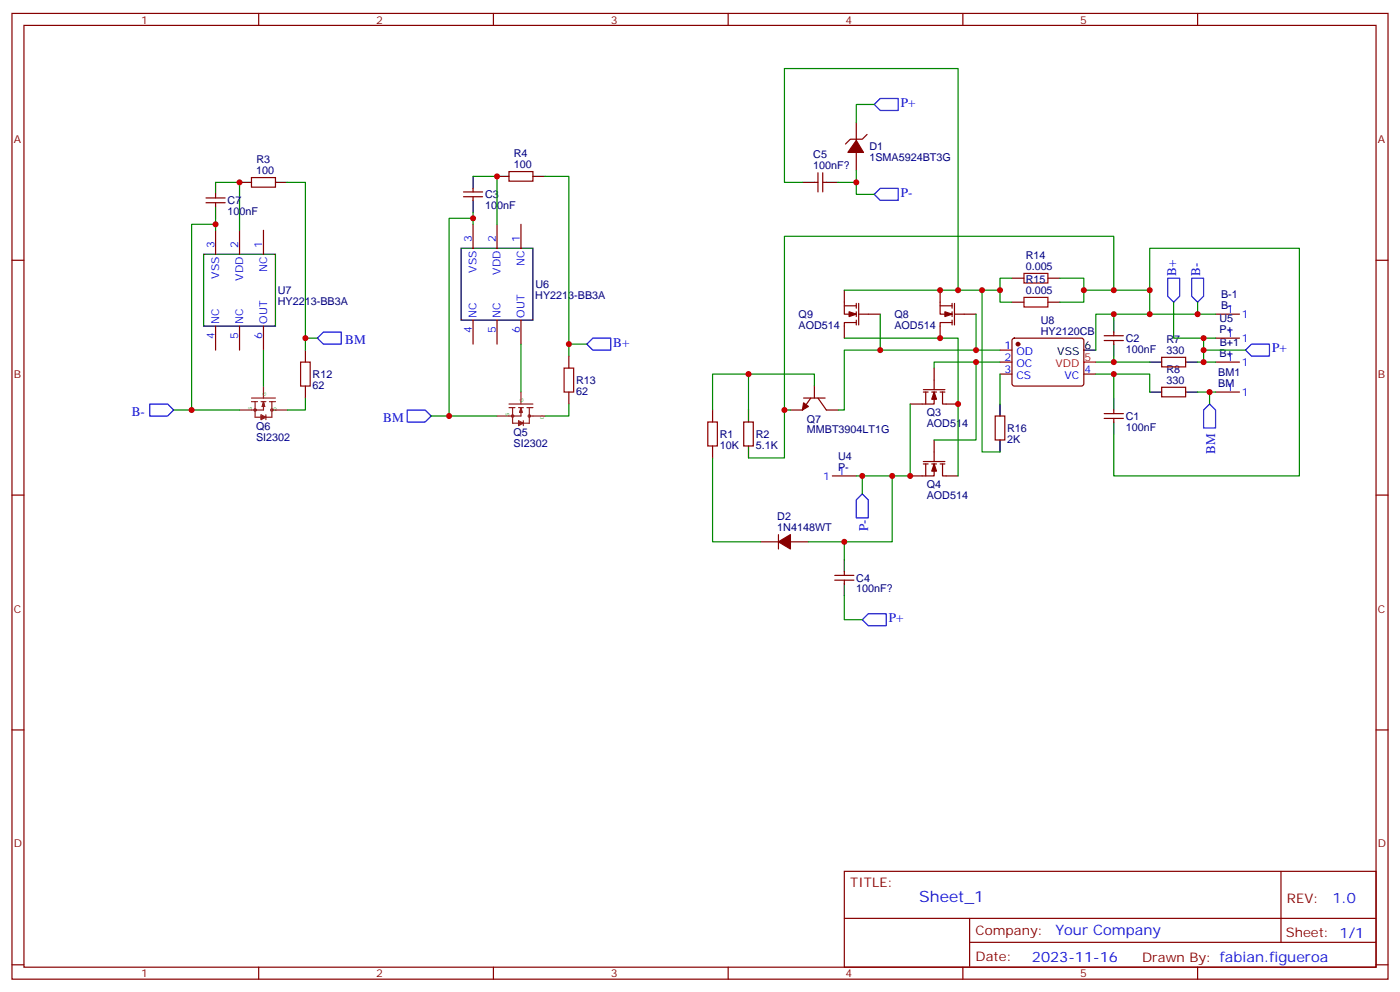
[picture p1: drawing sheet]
<svg xmlns="http://www.w3.org/2000/svg" width="412mm" height="292mm" viewBox="0 0 412 292" stroke-linecap="round" stroke-linejoin="round" font-family="sans-serif">
<g fill="none" stroke="#870000" stroke-width=".35">
<path d="M3.5 4h405.4v284.3h-405.4zM7.1 7.5h398.2v277.3h-398.2zM76.2 4v3.5M145.3 4v3.5M214.5 4v3.5M283.6 4v3.5M352.8 4v3.5M252.2 36.1v5.2M255.4 39.6l-1.4 1.4h-3.5l-1.4 1.4M60.7 59.7h5.6M60.7 58.3h5.6M63.5 57.2v1.1"/>
<path d="M63.5 59.7v1M74.1 52.3h7v2.8h-7zM136.5 57.9h5.7M136.5 56.5h5.7M139.3 55.5v1M139.3 57.9v1.1M149.9 50.5h7.1v2.8h-7.1zM239.9 53.7h1M240.9 50.9v5.6M242.4 50.9v5.6M242.4 53.7h1M252.2 44.9v5.3"/>
<path d="M3.5 76.6h3.6M63.5 67.8v7.1M70.6 67.8v7.1M77.6 67.8v7.1M139.3 66v7.1M146.4 66v7.1M153.5 66v7.1M405.3 76.6h3.6M63.5 96v7.1M70.6 96v7.1M77.6 96v7.1M139.3 94.3v7"/>
<path d="M146.4 94.3v7M153.5 94.3v7M248.7 85.4v7.1h3.5M248.7 90h3.5M252.2 95h-3.5v4.6M252.2 89.3v1.4M252.2 91.8v1.4M252.2 94.3v1.4M252.9 92.5h6.4M252.9 89.3v6.4M276.9 85.4v7.1h3.6M276.9 90h3.6"/>
<path d="M280.5 95h-3.6v4.6M280.5 89.3v1.4M280.5 91.8v1.4M280.5 94.3v1.4M281.2 92.5h6.3M281.2 89.3v6.4M298.1 81.9h3.5M298.1 89h3.5M298.3 99.8l.5-.2h20l.5 .7-.1 12.9-.6 .5-20.1-.1-.4-.6v-12.7zM308.7 81.9h3.5M308.7 89h3.5M325.3 98.8h5.6"/>
<path d="M328.1 97.8v1M358.1 92.5h7M358.1 99.6h7M90 103.1v3.5M90 113.7v3.5M167.6 104.8v3.6M167.6 115.4v3.6M236.7 117.2h6.4M238.8 117.2l-2.4 3.5h-3.6M239.9 113.7v3.5M240.9 117.2l2.5 3.5h3.5M272 114.7h6.3"/>
<path d="M272 115.4h1.4M272.7 115.4v3.6M274.5 115.4h1.4M275.2 115.4v3.6h-7.1M275.2 108.4v6.3M276.9 115.4h1.4M277.6 115.4v3.6h4.6M294.6 103.1h3.5M294.6 106.6h3.5M294.6 110.1h3.5M319.3 110.1h3.5M325.3 100.3h5.6"/>
<path d="M328.1 100.3v1M342.2 114h7v2.8h-7zM342.2 105.2h7v2.8h-7zM358.1 106.6h7M358.1 115.4h7M209.9 120.7v3.5M209.9 131.3v3.5M219.1 124.2h2.8v7.1h-2.8zM272 135.9h6.3M272 136.6h1.4M272.7 136.6v3.5M274.5 136.6h1.4"/>
<path d="M275.2 136.6v3.5h-7.1M275.2 129.5v6.4M276.9 136.6h1.4M277.6 136.6v3.5h4.6M293.2 122.5h2.8v7h-2.8zM325.3 123.2h5.6M325.3 121.8h5.6M328.1 120.7v1.1M328.1 123.2v1M3.5 145.8h3.6M224 159.5h5.3M229.3 157.4v4.2"/>
<path d="M232.8 159.5h5.3M245.2 140.1h7M405.3 145.8h3.6M245.9 170.8h5.6M245.9 169.4h5.6M248.7 168.3v1.1M248.7 170.8v1.1M3.5 214.9h3.6M405.3 214.9h3.6M248.7 256.5h156.6v28.3h-156.6zM377.3 256.6v20.8M248.7 270.4h156.5"/>
<path d="M285.6 277.4h119.6M285.6 270.4v14.1M3.5 284.1h3.6M76.2 284.8v3.5M145.3 284.8v3.5M214.5 284.8v3.5M283.6 284.8v3.5M352.8 284.8v3.5M405.3 284.1h3.6"/>
</g>
<g fill="#870000" stroke="#870000" stroke-width=".35">
<path d="M275.2 115.4l.7 2.1h-1.4z"/>
<path d="M275.2 136.6l.7 2.1h-1.4z"/>
<path d="M236.7 118.6l1.4 1.1-1.7 1z"/>
<path d="M252.2 41.3l2.2 3.6h-4.6z"/>
<path d="M278.3 91.8l2.2 .7-2.2 .7z"/>
<path d="M250.1 91.8l2.1 .7-2.1 .7z"/>
<path d="M229.3 159.5l3.5-2.1v4.2z"/>
<circle cx="299.9" cy="101.3" r=".53"/>
</g>
<path d="M319.3 106.6h3.5" fill="none" stroke="#f00" stroke-width=".35"/>
<g fill="none" stroke="#000" stroke-width=".35">
<path d="M63.5 53.7v3.5M70.6 53.7h3.5M81.1 53.7h3.6M139.3 51.9v3.6M139.3 59v3.5M146.4 51.9h3.5M157 51.9h3.5M236.4 53.7h3.5M243.4 53.7h3.5M60 74.9h21.1v21.1h-21.1zM63.5 60.7v3.6M135.8 73.1h21.2v21.2h-21.2z"/>
<path d="M328.1 94.3v3.5M294.6 119v3.5M319.3 103.1h3.5M328.1 101.3v3.5M328.1 117.2v3.5M338.7 115.4h3.5M338.7 106.6h3.5M349.2 115.4h3.6M349.2 106.6h3.6M220.5 120.7v3.5M220.5 131.3v3.5M294.6 129.5v3.6"/>
<path d="M328.1 124.2v3.6M248.7 164.8v3.5M248.7 171.9v3.5"/>
</g>
<g fill="none" stroke="#8c2424" stroke-width=".35">
<path d="M74.1 118.3h1.7M74.1 117.2h7M75.1 118.3v4.5h2.2M76.9 118.3h1.4M77.3 119.7h.7M77.3 119.7l.3-1.1 .4 1.1M77.6 118.3v2.4h-7M77.6 113.7v3.5M77.6 118.3l-.3 1.4M77.6 118.3l.4 1.4M77.6 119l-.3 .7M79.4 118.3h1.7"/>
<path d="M80.1 118.3v4.5h-2.5M149.9 119h7.1M153.5 115.4v3.6M76.9 122.1l1.4 .7-1.4 .7zM76.9 122.5l.7 .3M77.3 122.5l.3 .3M77.6 122.8l-.7 .4M77.6 122.8l-.3 .4M78.3 122.1v1.4M80.1 120.7h4.6M149.9 120h1.8M151 120v4.6h2.1"/>
<path d="M152.8 120h1.4M152.8 123.9l1.4 .7-1.4 .7zM152.8 124.2l.7 .4M153.1 121.4h.7M153.1 121.4l.4-1 .3 1M153.1 124.2l.4 .4M153.5 120v2.5h-7.1M153.5 120l-.4 1.4M153.5 120l.3 1.4M153.5 120.7l-.4 .7M153.5 124.6l-.7 .4M153.5 124.6l-.4 .4"/>
<path d="M154.2 123.9v1.4M155.2 120h1.8M155.9 120v4.6h-2.4M155.9 122.5h4.6"/>
<circle cx="75.1" cy="120.7" r=".35"/>
<circle cx="80.1" cy="120.7" r=".35"/>
<circle cx="151" cy="122.5" r=".35"/>
<circle cx="155.9" cy="122.5" r=".35"/>
</g>
<path d="M301.6 80.5h7.1v2.8h-7.1zM301.6 87.6h7.1v2.8h-7.1zM88.5 106.6h2.9v7.1h-2.9zM166.2 108.4h2.8v7h-2.8zM208.5 124.2h2.8v7.1h-2.8z" fill="none" stroke="#a10000" stroke-width=".35"/>
<g fill="none" stroke="#008700" stroke-width=".35">
<path d="M257.5 30.8h-5.3v5.3M63.5 53.7h7.1v14.1M84.7 53.7h5.3v45.9M139.3 51.9h7.1v14.1M160.5 51.9h7.1v49.4M236.4 53.7h-5.3v-33.5h51.1v65.2M246.9 53.7h5.3M252.2 50.2v7h5.3M63.5 66h-7.1v54.7M63.5 64.3v3.5M139.3 66v-1.7h-7v58.2M139.3 62.5v1.8"/>
<path d="M93.5 99.6h-3.5v3.5M248.7 99.6h33.5v40.5M248.7 85.4h45.9v3.6h3.5M259.3 92.5v10.6h35.3M287.5 92.5v10.6M289.3 85.4v47.7h5.3M298.1 81.9h-3.5v3.5M312.2 81.9h7.1v3.5M328.1 85.4v-15.8h-97v51.1M328.1 92.5v1.8M338.7 92.5v-19.4h44.1v67h-54.7v-12.3M338.7 85.4h-19.4v3.6h-7.1"/>
<path d="M345.7 89v10.6h8.8M352.8 89v3.5M358.1 92.5h-35.3v10.6M358.1 99.6h-3.6v7M77.6 103.1v10.6M90 117.2v3.5h-5.3M153.5 101.3v14.1M167.6 119v3.5h-7.1M172.9 101.3h-5.3v3.5M220.5 110.1v10.6M239.9 113.7v-3.6h-30v10.6M259.3 103.1h-10.6v17.6h-1.8"/>
<path d="M268.1 119v21.1h-15.9M287.5 106.6v22.9h-12.3M294.6 106.6h-19.4v1.8M294.6 110.1v8.9M322.8 110.1h15.9v5.3M322.8 106.6h15.9M328.1 104.8v1.8M328.1 110.1v7.1M352.8 106.6h5.3M352.8 115.4h5.3M354.5 103.1h12.4M356.3 115.4v3.6"/>
<path d="M51.2 120.7h19.4M127 122.5h19.4M209.9 134.8v24.7h14.1M232.8 120.7h-1.7v14.1h-10.6M248.7 159.5v5.3M254 140.1v5.3M262.8 140.1v19.4h-24.7M248.7 175.4v7.1h5.3"/>
</g>
<path d="M259.3 29h5.3v3.5h-5.3l-1.8-1.7zM259.3 55.5h5.3v3.5h-5.3l-1.8-1.8zM93.5 99.6l1.7-1.8h5.3v3.5h-5.3zM174.6 99.6h5.3v3.5h-5.3l-1.7-1.8zM344 81.9h3.5v5.3l-1.8 1.8-1.7-1.8zM351 81.9h3.5v5.3l-1.7 1.8-1.8-1.8zM44.1 119h5.3l1.8 1.7-1.8 1.8h-5.3zM356.3 119l1.8 1.7v5.3h-3.6v-5.3zM366.9 103.1l1.8-1.8h5.2v3.5h-5.2zM119.9 120.7h5.3l1.8 1.8-1.8 1.7h-5.3zM254 145.4l1.8 1.8v5.3h-3.6v-5.3zM254 182.5l1.8-1.8h5.3v3.5h-5.3z" fill="none" stroke="#00f" stroke-width=".35"/>
<g fill="#c00">
<circle cx="289.3" cy="85.4" r=".88"/>
<circle cx="262.8" cy="140.1" r=".88"/>
<circle cx="282.2" cy="85.4" r=".88"/>
<circle cx="252.2" cy="53.7" r=".88"/>
<circle cx="338.7" cy="85.4" r=".88"/>
<circle cx="259.3" cy="103.1" r=".88"/>
<circle cx="248.7" cy="159.5" r=".88"/>
<circle cx="70.6" cy="53.7" r=".88"/>
<circle cx="356.3" cy="115.4" r=".88"/>
<circle cx="354.5" cy="99.6" r=".88"/>
<circle cx="287.5" cy="106.6" r=".88"/>
<circle cx="268.1" cy="140.1" r=".88"/>
<circle cx="328.1" cy="92.5" r=".88"/>
<circle cx="328.1" cy="106.6" r=".88"/>
<circle cx="328.1" cy="110.1" r=".88"/>
<circle cx="338.7" cy="92.5" r=".88"/>
<circle cx="287.5" cy="103.1" r=".88"/>
<circle cx="276.9" cy="99.6" r=".88"/>
<circle cx="282.2" cy="119" r=".88"/>
<circle cx="354.5" cy="106.6" r=".88"/>
<circle cx="352.8" cy="92.5" r=".88"/>
<circle cx="63.5" cy="66" r=".88"/>
<circle cx="56.4" cy="120.7" r=".88"/>
<circle cx="90" cy="99.6" r=".88"/>
<circle cx="139.3" cy="64.3" r=".88"/>
<circle cx="167.6" cy="101.3" r=".88"/>
<circle cx="146.4" cy="51.9" r=".88"/>
<circle cx="132.3" cy="122.5" r=".88"/>
<circle cx="354.5" cy="103.1" r=".88"/>
<circle cx="220.5" cy="110.1" r=".88"/>
<circle cx="319.3" cy="85.4" r=".88"/>
<circle cx="254" cy="140.1" r=".88"/>
<circle cx="294.6" cy="85.4" r=".88"/>
<circle cx="276.9" cy="85.4" r=".88"/>
<circle cx="328.1" cy="85.4" r=".88"/>
<circle cx="231.1" cy="120.7" r=".88"/>
</g>
<text font-size="4.6" fill="#00f" x="270.8" y="265.6">Sheet_1</text>
<g font-size="4.2" fill="#00f">
<text x="392.5" y="265.8">1.0</text>
<text x="310.9" y="275.4">Your Company</text>
<text x="304" y="283.2">2023-11-16</text>
</g>
<g font-size="3.9" fill="#00f">
<text x="265.4" y="31.5">P+</text>
<text x="265.4" y="57.9">P-</text>
<text x="346.5" y="81.1" transform="rotate(-90 346.5 81.1)">B+</text>
<text x="353.5" y="81.1" transform="rotate(-90 353.5 81.1)">B-</text>
<text x="101.7" y="101.3">BM</text>
<text x="180.6" y="102">B+</text>
<text x="374.7" y="103.8">P+</text>
<text x="38.8" y="122.4">B-</text>
<text x="112.9" y="124.1">BM</text>
<text x="357.9" y="133.7" transform="rotate(-90 357.9 133.7)">BM</text>
<text x="255.8" y="156.4" transform="rotate(-90 255.8 156.4)">P-</text>
<text x="261.9" y="183.1">P+</text>
</g>
<g font-size="3.9" fill="#800">
<text x="250.5" y="261.1">TITLE:</text>
<text x="379.1" y="265.8">REV:</text>
<text x="287.4" y="275.3">Company:</text>
<text x="378.7" y="275.9">Sheet: 1/1</text>
<text x="287.4" y="283">Date:</text>
<text x="336.4" y="283.1">Drawn By: fabian.figueroa</text>
</g>
<g font-size="3.2" fill="#800">
<text x="41.6" y="6.9">1</text>
<text x="110.8" y="6.9">2</text>
<text x="179.9" y="6.9">3</text>
<text x="249.1" y="6.9">4</text>
<text x="318.2" y="6.9">5</text>
<text x="4.1" y="42.1">A</text>
<text x="405.9" y="42.1">A</text>
<text x="4.1" y="111.2">B</text>
<text x="405.9" y="111.2">B</text>
<text x="4.1" y="180.3">C</text>
<text x="405.9" y="180.3">C</text>
<text x="4.1" y="249.5">D</text>
<text x="405.9" y="249.5">D</text>
<text x="41.6" y="287.8">1</text>
<text x="110.8" y="287.8">2</text>
<text x="179.9" y="287.8">3</text>
<text x="249.1" y="287.8">4</text>
<text x="318.2" y="287.8">5</text>
</g>
<g font-size="3.2" fill="#000080">
<text x="151.4" y="46.3">R4</text>
<text x="239.6" y="46.6">C5</text>
<text x="256.1" y="47.4">1SMA5924BT3G</text>
<text x="256.1" y="44.3">D1</text>
<text x="75.5" y="51.2">100</text>
<text x="75.5" y="48.1">R3</text>
<text x="151.4" y="49.5">100</text>
<text x="239.6" y="49.8">100nF?</text>
<text x="142.9" y="58.3">C3</text>
<text x="67" y="63.3">100nF</text>
<text x="67" y="60.1">C7</text>
<text x="142.9" y="61.5">100nF</text>
<text x="302.1" y="76.3">R14</text>
<text x="302.1" y="79.4">0.005</text>
<text x="302.1" y="83.4">R15</text>
<text x="81.8" y="89.8">HY2213-BB3A</text>
<text x="81.8" y="86.6">U7</text>
<text x="157.7" y="87.9">HY2213-BB3A</text>
<text x="157.7" y="84.7">U6</text>
<text x="302.1" y="86.5">0.005</text>
<text x="359.7" y="87.8">B-1</text>
<text x="235.2" y="93.7">Q9</text>
<text x="263.5" y="93.7">Q8</text>
<text x="306.6" y="95.4">U8</text>
<text x="359.2" y="94.9">U5</text>
<text x="359.7" y="90.9">B-</text>
<text x="235.2" y="96.8">AOD514</text>
<text x="263.5" y="96.8">AOD514</text>
<text x="306.6" y="98.5">HY2120CB</text>
<text x="331.6" y="100.7">C2</text>
<text x="343.6" y="101">R7</text>
<text x="359.2" y="98">P+</text>
<text x="359.3" y="101.9">B+1</text>
<text x="331.6" y="103.9">100nF</text>
<text x="343.6" y="104.1">330</text>
<text x="359.3" y="105">B+</text>
<text x="92.1" y="111.3">R12</text>
<text x="169.7" y="113">R13</text>
<text x="343.6" y="113">330</text>
<text x="343.6" y="109.8">R8</text>
<text x="358.9" y="113.9">BM</text>
<text x="358.9" y="110.7">BM1</text>
<text x="92.1" y="114.4">62</text>
<text x="169.7" y="116.2">62</text>
<text x="237.7" y="124.4">Q7</text>
<text x="273" y="125.6">AOD514</text>
<text x="273" y="122.5">Q3</text>
<text x="331.6" y="123.6">C1</text>
<text x="75.4" y="129.8">SI2302</text>
<text x="75.4" y="126.6">Q6</text>
<text x="151.3" y="131.6">SI2302</text>
<text x="151.3" y="128.3">Q5</text>
<text x="212" y="128.9">R1</text>
<text x="222.6" y="128.9">R2</text>
<text x="237.7" y="127.6">MMBT3904LT1G</text>
<text x="296.7" y="130.3">2K</text>
<text x="296.7" y="127.2">R16</text>
<text x="331.6" y="126.8">100nF</text>
<text x="212" y="132.1">10K</text>
<text x="222.6" y="132.1">5.1K</text>
<text x="246.9" y="135.4">U4</text>
<text x="246.9" y="138.5">P-</text>
<text x="273" y="143.7">Q4</text>
<text x="273" y="146.8">AOD514</text>
<text x="229" y="153.2">D2</text>
<text x="229" y="156.4">1N4148WT</text>
<text x="252.2" y="171.2">C4</text>
<text x="252.2" y="174.4">100nF?</text>
</g>
<g font-size="3.2" fill="#00f">
<text x="139" y="71.3" transform="rotate(-90 139 71.3)">3</text>
<text x="146" y="71.3" transform="rotate(-90 146 71.3)">2</text>
<text x="153.1" y="71.3" transform="rotate(-90 153.1 71.3)">1</text>
<text x="63.1" y="73.1" transform="rotate(-90 63.1 73.1)">3</text>
<text x="70.2" y="73.1" transform="rotate(-90 70.2 73.1)">2</text>
<text x="77.3" y="73.1" transform="rotate(-90 77.3 73.1)">1</text>
<text x="64.6" y="82.1" transform="rotate(-90 64.6 82.1)">VSS</text>
<text x="71.6" y="82.6" transform="rotate(-90 71.6 82.6)">VDD</text>
<text x="78.7" y="80.2" transform="rotate(-90 78.7 80.2)">NC</text>
<text x="140.4" y="80.3" transform="rotate(-90 140.4 80.3)">VSS</text>
<text x="147.5" y="80.9" transform="rotate(-90 147.5 80.9)">VDD</text>
<text x="154.5" y="78.4" transform="rotate(-90 154.5 78.4)">NC</text>
<text x="64.6" y="95.3" transform="rotate(-90 64.6 95.3)">NC</text>
<text x="71.6" y="95.3" transform="rotate(-90 71.6 95.3)">NC</text>
<text x="78.7" y="95.3" transform="rotate(-90 78.7 95.3)">OUT</text>
<text x="140.4" y="93.6" transform="rotate(-90 140.4 93.6)">NC</text>
<text x="147.5" y="93.6" transform="rotate(-90 147.5 93.6)">NC</text>
<text x="154.5" y="93.6" transform="rotate(-90 154.5 93.6)">OUT</text>
<text x="361.3" y="92.1">1</text>
<text x="365.8" y="93.6">1</text>
<text x="63.1" y="99.8" transform="rotate(-90 63.1 99.8)">4</text>
<text x="70.2" y="99.8" transform="rotate(-90 70.2 99.8)">5</text>
<text x="77.3" y="99.8" transform="rotate(-90 77.3 99.8)">6</text>
<text x="139" y="98" transform="rotate(-90 139 98)">4</text>
<text x="146" y="98" transform="rotate(-90 146 98)">5</text>
<text x="153.1" y="98" transform="rotate(-90 153.1 98)">6</text>
<text x="361.3" y="99.2">1</text>
<text x="365.8" y="100.6">1</text>
<text x="295.9" y="102.7">1</text>
<text x="295.9" y="106.3">2</text>
<text x="299.4" y="104.5">OD</text>
<text x="361.3" y="106.3">1</text>
<text x="365.8" y="107.7">1</text>
<text x="295.9" y="109.8">3</text>
<text x="299.4" y="108">OC</text>
<text x="299.4" y="111.5">CS</text>
<text x="313.6" y="111.5">VC</text>
<text x="319.4" y="109.8">4</text>
<text x="361.3" y="115.1">1</text>
<text x="365.8" y="116.5">1</text>
<text x="242.5" y="141.2">1</text>
<text x="246.9" y="139.8">1</text>
</g>
<g font-size="3.2">
<text x="311.5" y="104.5">VSS</text>
<text x="319.4" y="102.7">6</text>
</g>
<g font-size="3.2" fill="#f00">
<text x="319.4" y="106.3">5</text>
<text x="310.9" y="108">VDD</text>
</g>
<g font-size="1.4" fill="#238d23">
<text x="78.4" y="116.5" transform="rotate(-90 78.4 116.5)">G</text>
<text x="154.2" y="118.3" transform="rotate(-90 154.2 118.3)">G</text>
<text x="74.1" y="120.8" transform="rotate(-90 74.1 120.8)">S</text>
<text x="81.5" y="121" transform="rotate(-90 81.5 121)">D</text>
<text x="150" y="122.5" transform="rotate(-90 150 122.5)">S</text>
<text x="160.2" y="123.3" transform="rotate(-90 160.2 123.3)">D</text>
</g>
</svg>
